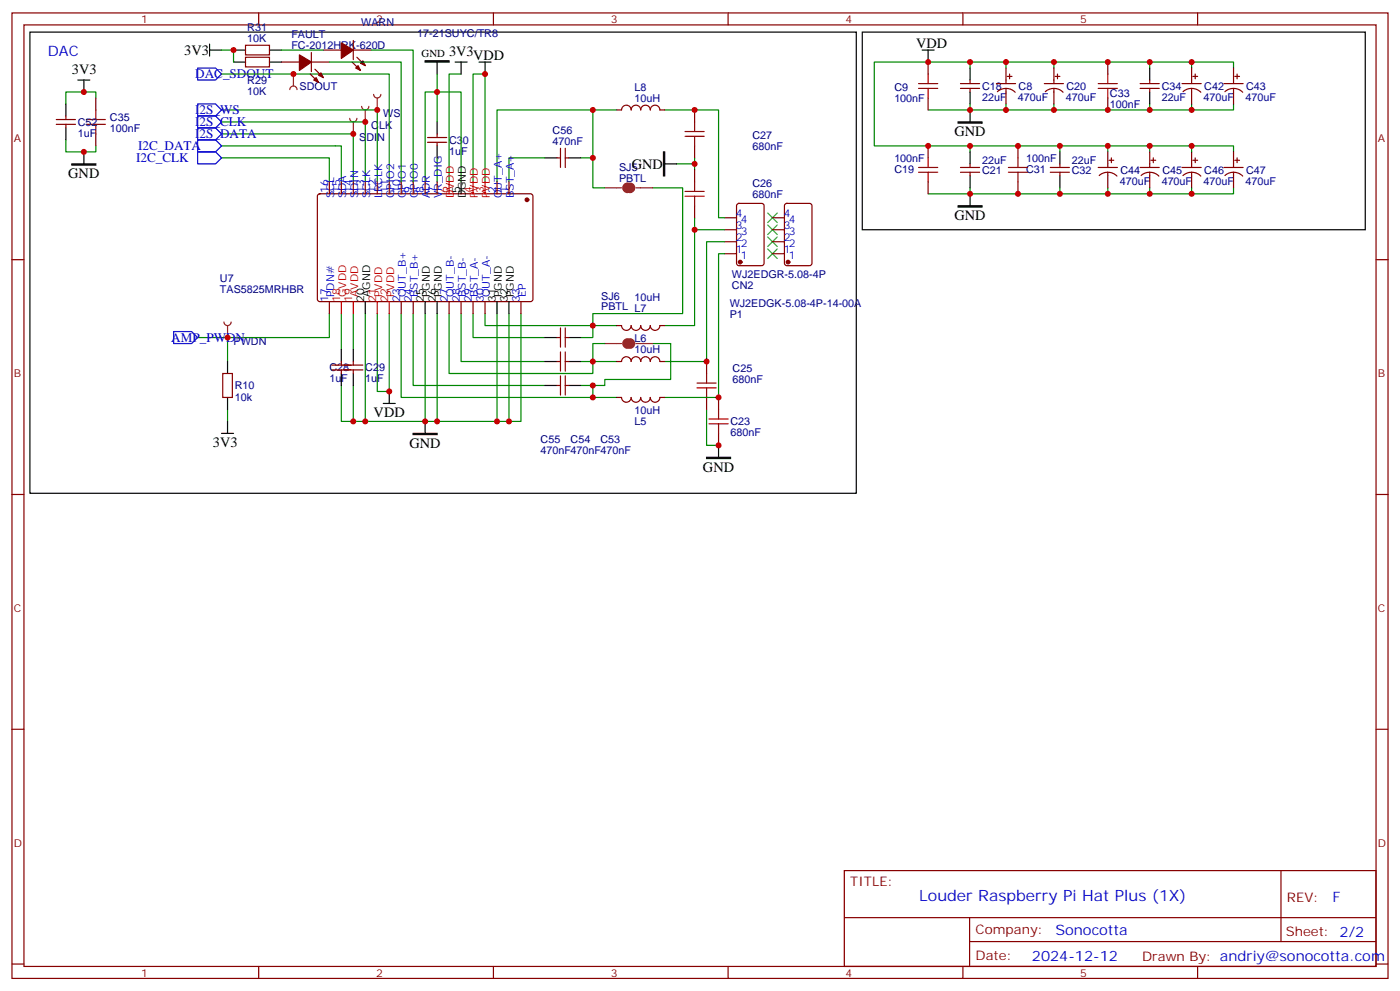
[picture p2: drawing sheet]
<svg xmlns="http://www.w3.org/2000/svg" width="412mm" height="292mm" viewBox="0 0 412 292" stroke-linecap="round" stroke-linejoin="round" font-family="sans-serif">
<g fill="none" stroke="#870000" stroke-width=".35">
<path d="M3.5 3.8h405.4v284.3h-405.4zM7.1 7.3h398.2v277.3h-398.2zM76.2 3.8v3.5M145.3 3.8v3.5M214.5 3.8v3.5M273.4 18.3v3.5M283.6 3.8v3.5M326.3 18.3v3.5M352.8 3.8v3.5M273.4 28.9v3.5M282.9 26h5.7M282.9 24.6h5.7"/>
<path d="M285.8 23.6v1M285.8 26v1.1M293.5 24.6h5.7M293.8 27a3.8 3.8 0 0 1 5.2 .2M296.3 20v4.6M296.3 26v4.6M296.7 22.5h1.4M297.4 21.8v1.4M307.6 24.6h5.7M307.9 27a3.8 3.8 0 0 1 5.2 .2M310.4 20v4.6M310.4 26v4.6"/>
<path d="M310.8 22.5h1.4M311.5 21.8v1.4M326.3 28.9v3.5M335.8 26h5.7M335.8 24.6h5.7M338.7 23.6v1M338.7 26v1.1M348.2 24.6h5.6M348.5 27a3.8 3.8 0 0 1 5.2 .2M351 20v4.6M351 26v4.6M351.4 22.5h1.4"/>
<path d="M352.1 21.8v1.4M360.5 24.6h5.7M360.8 27a3.8 3.8 0 0 1 5.3 .2M363.4 20v4.6M363.4 26v4.6M363.7 22.5h1.4M364.4 21.8v1.4M273.4 43v3.5M273.4 53.6v3.5M282.9 49.3h5.7M282.9 50.7h5.7M285.8 48.3v1"/>
<path d="M285.8 50.7v1.1M299.9 43v3.5M299.9 53.6v3.5M309.4 49.3h5.6M309.4 50.7h5.6M312.2 48.3v1M312.2 50.7v1.1M323.5 49.3h5.6M323.8 51.7a3.8 3.8 0 0 1 5.2 .2M326.3 44.7v4.6M326.3 50.7v4.6M326.7 47.2h1.4"/>
<path d="M327.4 46.5v1.4M335.8 49.3h5.7M336.1 51.7a3.8 3.8 0 0 1 5.3 .2M338.7 44.7v4.6M338.7 50.7v4.6M339 47.2h1.4M339.7 46.5v1.4M348.2 49.3h5.6M348.5 51.7a3.8 3.8 0 0 1 5.2 .2M351 44.7v4.6M351 50.7v4.6M351.4 47.2h1.4"/>
<path d="M352.1 46.5v1.4M360.5 49.3h5.7M360.8 51.7a3.8 3.8 0 0 1 5.3 .2M363.4 44.7v4.6M363.4 50.7v4.6M363.7 47.2h1.4M364.4 46.5v1.4M3.5 76.5h3.6M213.4 74.7h3.6M213.4 71.2h3.6M213.4 67.7h3.6M213.4 64.1h3.6"/>
<path d="M217.2 60.1l.5-.2h6.7l.6 .4 .1 17.2-.5 .7h-6.9l-.7-.4v-17.2zM405.3 76.5h3.6M3.5 145.6h3.6M405.3 145.6h3.6M3.5 214.8h3.6M405.3 214.8h3.6M248.7 256.4h156.6v28.2h-156.6zM377.3 256.4v20.9M248.7 270.2h156.5M285.6 277.3h119.6M285.6 270.2v14.2M3.5 283.9h3.6"/>
<path d="M76.2 284.6v3.5M145.3 284.6v3.5M214.5 284.6v3.5M283.6 284.6v3.5M352.8 284.6v3.5M405.3 283.9h3.6"/>
</g>
<g fill="none" stroke="#008700" stroke-width=".35">
<path d="M285.8 18.3v1.7M296.3 18.3h14.1v1.7M310.4 18.3h28.3v1.7M338.7 18.3h12.3v1.7M351 18.3h12.4v1.7M128.8 27.1h-3.6v26.5M273.4 32.4h22.9M285.8 30.6v1.8M296.3 20v-1.7h-38.8v24.7h28.3v1.7M296.3 30.6v1.8h14.1v-1.8M338.7 30.6v1.8h-28.3M351 30.6v1.8h-12.3"/>
<path d="M363.4 30.6v1.8h-12.4M285.8 55.3v1.8h-12.4M285.8 43h26.4v1.7M312.2 43h14.1v1.7M312.2 55.3v1.8h-26.4M326.3 43h12.4v1.7M326.3 55.3v1.8h-14.1M338.7 55.3v1.8h-12.4M338.7 43h24.7v1.7M351 43v1.7M351 55.3v1.8M363.4 55.3v1.8h-24.7"/>
</g>
<path d="M282.2 35.9h7.1v.4h-7.1zM282.2 60.6h7.1v.4h-7.1z" fill="#000" stroke="#000" stroke-width=".35"/>
<g fill="none" stroke="#000" stroke-width=".35">
<path d="M254 9.5h148.2v58.2h-148.2zM271.6 14.7h3.6M273.4 14.7v3.6M285.8 20v3.6M285.8 27.1v3.5M285.8 32.4v3.5M338.7 20v3.6M338.7 27.1v3.5M285.8 44.7v3.6M285.8 51.8v3.5M285.8 57.1v3.5M312.2 44.7v3.6"/>
<path d="M312.2 51.8v3.5"/>
</g>
<g fill="none" stroke="#a10000" stroke-width=".35">
<path d="M270.6 26h5.6M270.6 24.6h5.6M273.4 21.8v2.8M273.4 26v2.9M323.5 26h5.6M323.5 24.6h5.6M326.3 21.8v2.8M326.3 26v2.9M270.6 49.3h5.6M270.6 50.7h5.6M273.4 46.5v2.8M273.4 50.7v2.9"/>
<path d="M297 49.3h5.7M297 50.7h5.7M299.9 46.5v2.8M299.9 50.7v2.9"/>
</g>
<path d="M226.1 73.3l2.9 2.8M226.1 69.8l2.9 2.8M226.1 66.3l2.9 2.8M226.1 62.7l2.9 2.8M229 73.3l-2.9 2.8M229 69.8l-2.9 2.8M229 66.3l-2.9 2.8M229 62.7l-2.9 2.8" fill="none" stroke="#3c3" stroke-width=".35"/>
<circle cx="218" cy="77.2" r=".53" fill="#870000" stroke="#870000" stroke-width=".35"/>
<path d="M66 94.8a1.06 1.06 0 0 0 1 1.1 1.06 1.06 0 0 0 1.1-1.1M67 95.9v3.5" fill="none" stroke="#8c2424" stroke-width=".35"/>
<circle cx="67" cy="99.4" r=".18" fill="#8c2424"/>
<path d="M110.1 27.8a1.06 1.06 0 0 0 1 1.1 1.06 1.06 0 0 0 1.1-1.1M111.1 28.9v3.5" fill="none" stroke="#8c2424" stroke-width=".35"/>
<circle cx="111.1" cy="32.4" r=".18" fill="#8c2424"/>
<path d="M106.5 31.3a1.06 1.06 0 0 0 1.1 1.1 1.06 1.06 0 0 0 1.1-1.1M107.6 32.4v3.5" fill="none" stroke="#8c2424" stroke-width=".35"/>
<circle cx="107.6" cy="35.9" r=".18" fill="#8c2424"/>
<path d="M103 34.9a1.06 1.06 0 0 0 1.1 1 1.06 1.06 0 0 0 1-1M104.1 35.9v3.5" fill="none" stroke="#8c2424" stroke-width=".35"/>
<circle cx="104.1" cy="39.4" r=".18" fill="#8c2424"/>
<path d="M65.3 43h35.2v10.6" fill="none" stroke="#008700" stroke-width=".35"/>
<path d="M85.4 26.4a1.06 1.06 0 0 1 1-1.1 1.06 1.06 0 0 1 1.1 1.1M86.4 21.8v3.5" fill="none" stroke="#8c2424" stroke-width=".35"/>
<circle cx="86.4" cy="21.8" r=".18" fill="#8c2424"/>
<g fill="none" stroke="#008700" stroke-width=".35">
<path d="M65.3 14.7h3.5v3.6M82.9 14.7h12.3M97 18.3h21.2v35.3M109.4 14.7h12.3v38.9M28.2 28.9v-1.8h-8.8v3.5M65.3 21.8h49.4v31.8M65.3 32.4h45.8v21.2M65.3 35.9h42.3v17.7M65.3 39.4h38.8v14.2M128.8 27.1h7v26.5M128.8 21.8v14.1M135.8 21.8h-3.5v31.8"/>
<path d="M174.6 32.4h7.1M195.8 32.4h15.9v31.7h1.7M19.4 41.2v3.5h8.8v-1.7M65.3 46.5h31.7v7.1M128.8 46.5v7.1M139.3 53.6v-31.8h3.6v31.8M160.5 46.5h-10.6v7.1M171.1 46.5h3.5v-14.1h-28.2v21.2M174.6 46.5v8.8h3.6M192.3 55.3h8.8v37.1h-26.5v3.5h7.1M199.3 48.3h5.3v1.7M204.6 46.5v1.8"/>
<path d="M204.6 64.1v3.6M213.4 67.7h-8.8v28.2h-8.8M213.4 71.2h-5.3v35.3h-12.3M213.4 74.7h-1.7v42.4h-15.9M67 99.4v7.1M97 92.4v7h-38.8M100.5 92.4v10.5M104.1 92.4v10.5M107.6 92.4v31.7h17.6M111.1 92.4v22.9h3.6v-22.9M118.2 92.4v24.7h56.4v-3.6h-3.5M121.7 92.4v21.1h38.8"/>
<path d="M125.2 92.4v31.7h28.3v-31.7M128.8 92.4v31.7M132.3 92.4v17.6h42.3v-3.5h-3.5M135.8 92.4v14.1h24.7M139.3 92.4v7h21.2M142.9 92.4v3.5h31.7v3.5h-3.5M146.4 92.4v31.7M149.9 92.4v31.7M100.5 113.5v10.6h3.6M104.1 113.5v10.6h3.5M174.6 117.1h7.1M178.2 101.2h-3.6v5.3h7.1"/>
<path d="M192.3 101.2h5.3v10.6h-19.4v1.7h-3.6M67 120.6v3.5M208.1 120.6v10.6h3.6"/>
</g>
<path d="M184.9 54.6a.71 .71 0 0 0-.8 .7 .71 .71 0 0 0 .8 .7M185.6 54.6a.71 .71 0 0 1 .7 .7 .71 .71 0 0 1-.7 .7M184.9 100.5a.71 .71 0 0 0-.7 .7 .71 .71 0 0 0 .7 .7M185.6 100.5a.71 .71 0 0 1 .7 .7 .71 .71 0 0 1-.7 .7" fill="none" stroke="#8c2424" stroke-width="1.8"/>
<path d="M178.2 55.3h4.9M187.3 55.3h5M178.2 101.2h4.9M187.3 101.2h5" fill="none" stroke="#8c2424" stroke-width=".35"/>
<path d="M58.2 20h5.3l1.8 1.8-1.8 1.8h-5.3zM58.2 37.7h5.3l1.8 1.7-1.8 1.8h-5.3zM58.2 34.1h5.3l1.8 1.8-1.8 1.8h-5.3zM58.2 30.6h5.3l1.8 1.8-1.8 1.7h-5.3zM58.2 44.7h5.3l1.8 1.8-1.8 1.8h-5.3zM58.2 41.2h5.3l1.8 1.8-1.8 1.7h-5.3zM51.2 97.6h5.2l1.8 1.8-1.8 1.8h-5.2z" fill="none" stroke="#00f" stroke-width=".35"/>
<path d="M125.2 17.9h7.1v.4h-7.1zM21.2 48.3h7v.3h-7zM195.4 44.7h.4v7.1h-.4zM121.7 127.6h7.1v.4h-7.1zM208.1 134.7h7.1v.3h-7.1z" fill="#000" stroke="#000" stroke-width=".35"/>
<g fill="none" stroke="#000" stroke-width=".35">
<path d="M8.8 9.5h243.4v135.8h-243.4zM61.7 14.7h3.6M61.7 13v3.5M68.8 18.3h3.5M68.8 14.7h3.5M79.4 18.3h3.5M79.4 14.7h3.5M128.8 18.3v3.5M134.1 18.3h3.5M135.8 18.3v3.5M141.1 18.3h3.5M142.9 18.3v3.5"/>
<path d="M19.4 30.6v3.5M19.4 37.7v3.5M22.9 23.6h3.6M24.7 23.6v3.5M128.8 35.9v3.5M24.7 44.7v3.6M128.8 43v3.5M135.8 53.6v3.5M160.5 46.5h3.5M167.6 46.5h3.5M195.8 48.3h3.5M107.6 88.8v3.6"/>
<path d="M125.2 88.8v3.6M128.8 88.8v3.6M146.4 88.8v3.6M149.9 88.8v3.6M160.5 99.4h3.5M167.6 99.4h3.5M67 106.5v3.5M67 117.1v3.5M100.5 102.9v3.6M100.5 110v3.5M104.1 102.9v3.6M104.1 110v3.5"/>
<path d="M112.9 118.8h3.5M114.7 115.3v3.5M160.5 113.5h3.5M160.5 106.5h3.5M167.6 113.5h3.5M167.6 106.5h3.5M65.3 127.6h3.5M67 124.1v3.5M125.2 124.1v3.5M211.7 131.2v3.5"/>
</g>
<g fill="none" stroke="#a10000" stroke-width=".35">
<path d="M25.4 36.6h5.6M25.4 35.2h5.6M28.2 32.4v2.8M28.2 36.6v2.8M201.8 38.7h5.6M204.6 35.9v2.8M201.8 57.8h5.6M201.8 56.4h5.6M201.8 40.1h5.6M204.6 40.1v2.9M204.6 53.6v2.8M204.6 57.8v2.8"/>
<path d="M205.3 114.2h5.7M205.3 112.8h5.7M208.1 110v2.8M208.1 114.2v2.9M208.8 124.8h5.7M208.8 123.4h5.7M211.7 120.6v2.8M211.7 124.8v2.8"/>
</g>
<g fill="none" stroke="#870000" stroke-width=".35">
<path d="M72.3 16.9h7.1v2.8h-7.1zM72.3 13.3h7.1v2.9h-7.1zM82.9 18.3h5.3M91.7 18.3h5.3M91.7 15.5v5.6M95.2 14.7h5.3M103.7 18.3l2.5 2.4M104.1 11.9v5.7M104.1 14.7h5.3M105.1 16.9l2.5 2.4M16.6 36.6h5.6M16.6 35.2h5.6"/>
<path d="M19.4 34.1v1.1M19.4 36.6v1.1M28.2 28.9v3.5M28.2 39.4v3.6M91.4 21.8l2.4 2.5M92.8 20.4l2.4 2.5M128.8 39.4v1.1M181.7 32.4h1.4a1.41 1.41 0 0 1 1.4-1.4 1.41 1.41 0 0 1 1.4 1.4 1.41 1.41 0 0 1 1.4-1.4 1.41 1.41 0 0 1 1.4 1.4 1.41 1.41 0 0 1 1.4-1.4 1.41 1.41 0 0 1 1.5 1.4 1.41 1.41 0 0 1 1.4-1.4 1.41 1.41 0 0 1 1.4 1.4h1.4M204.6 32.4v3.5M93.7 57.3l.5-.2h62.4l.4 .7-.1 30.6-.6 .4h-62.4l-.4-.7v-30.3zM97 53.6v3.5M100.5 53.6v3.5"/>
<path d="M104.1 53.6v3.5M107.6 53.6v3.5M111.1 53.6v3.5M114.7 53.6v3.5M118.2 53.6v3.5M121.7 53.6v3.5M125.2 53.6v3.5M125.9 41.9h5.7M125.9 40.5h5.7M128.8 41.9v1.1M128.8 53.6v3.5M146.4 53.6v3.5"/>
<path d="M149.9 53.6v3.5M164 46.5h1.1M165.1 43.7v5.6M166.5 43.7v5.6M166.5 46.5h1.1M204.6 43v3.5M204.6 50v3.6M204.6 60.6v3.5M227.5 74.7h3.6M227.5 71.2h3.6M227.5 67.7h3.6M227.5 64.1h3.6"/>
<path d="M231.3 60.1l.5-.2h6.7l.6 .4 .1 17.2-.5 .7h-6.9l-.7-.4v-17.2zM97 88.8v3.6M118.2 88.8v3.6M121.7 88.8v3.6M132.3 88.8v3.6M135.8 88.8v3.6M139.3 88.8v3.6M142.9 88.8v3.6M153.5 88.8v3.6M164 99.4h1.1M165.1 96.6v5.6M166.5 96.6v5.6"/>
<path d="M166.5 99.4h1.1M181.7 95.9h1.4a1.41 1.41 0 0 0 1.4 1.4 1.41 1.41 0 0 0 1.4-1.4 1.41 1.41 0 0 0 1.4 1.4 1.41 1.41 0 0 0 1.4-1.4 1.41 1.41 0 0 0 1.4 1.4 1.41 1.41 0 0 0 1.5-1.4 1.41 1.41 0 0 0 1.4 1.4 1.41 1.41 0 0 0 1.4-1.4h1.4M65.6 110h2.8v7.1h-2.8zM97.7 108.9h9.2M97.7 107.5h9.2M100.5 106.5v1M100.5 108.9v1.1M104.1 106.5v1M104.1 108.9v1.1M164 106.5h1.1M164 113.5h1.1M165.1 103.6v5.7"/>
<path d="M165.1 110.7v5.6M166.5 106.5h1.1M166.5 103.6v5.7M166.5 110.7v5.6M166.5 113.5h1.1M181.7 106.5h1.4a1.41 1.41 0 0 1 1.4-1.4 1.41 1.41 0 0 1 1.4 1.4 1.41 1.41 0 0 1 1.4-1.4 1.41 1.41 0 0 1 1.4 1.4 1.41 1.41 0 0 1 1.4-1.4 1.41 1.41 0 0 1 1.5 1.4 1.41 1.41 0 0 1 1.4-1.4 1.41 1.41 0 0 1 1.4 1.4h1.4M181.7 117.1h1.4M185.9 117a1.41 1.41 0 0 1-1.4 1.5 1.41 1.41 0 0 1-1.4-1.4M188.7 117a1.41 1.41 0 0 1-1.4 1.5 1.41 1.41 0 0 1-1.4-1.4M191.6 117a1.41 1.41 0 0 1-1.4 1.5 1.41 1.41 0 0 1-1.5-1.4M195.8 117.1l-1.4-.1a1.41 1.41 0 0 1-1.4 1.5 1.41 1.41 0 0 1-1.4-1.4M208.1 106.5v3.5"/>
<path d="M208.1 117.1v3.5M211.7 117.1v3.5M211.7 127.6v3.6"/>
</g>
<g fill="#870000" stroke="#870000" stroke-width=".35">
<path d="M94.5 21.4l.7 1.5-1.4-.7z"/>
<path d="M93.1 22.9l.7 1.4-1.4-.7z"/>
<path d="M88.2 16.2l3.5 2.1-3.5 2.4z"/>
<path d="M106.2 18.6l.7-.7 .7 1.4z"/>
<path d="M105.5 19.3l.7 1.4-1.4-.7z"/>
<path d="M100.5 12.6l3.6 2.1-3.6 2.5z"/>
<circle cx="155.2" cy="58.8" r=".53"/>
<circle cx="232.1" cy="77.2" r=".53"/>
</g>
<path d="M132.3 53.6v3.5M139.3 53.6v3.5M142.9 53.6v3.5M100.5 88.8v3.6M104.1 88.8v3.6M111.1 88.8v3.6M114.7 88.8v3.6" fill="none" stroke="#f00" stroke-width=".35"/>
<g fill="#c00">
<circle cx="312.2" cy="57.1" r=".88"/>
<circle cx="299.9" cy="57.1" r=".88"/>
<circle cx="312.2" cy="43" r=".88"/>
<circle cx="299.9" cy="43" r=".88"/>
<circle cx="296.3" cy="18.3" r=".88"/>
<circle cx="338.7" cy="57.1" r=".88"/>
<circle cx="338.7" cy="43" r=".88"/>
<circle cx="351" cy="32.4" r=".88"/>
<circle cx="326.3" cy="57.1" r=".88"/>
<circle cx="326.3" cy="43" r=".88"/>
<circle cx="351" cy="18.3" r=".88"/>
<circle cx="338.7" cy="32.4" r=".88"/>
<circle cx="338.7" cy="18.3" r=".88"/>
<circle cx="326.3" cy="18.3" r=".88"/>
<circle cx="310.4" cy="18.3" r=".88"/>
<circle cx="326.3" cy="32.4" r=".88"/>
<circle cx="310.4" cy="32.4" r=".88"/>
<circle cx="285.8" cy="57.1" r=".88"/>
<circle cx="285.8" cy="43" r=".88"/>
<circle cx="273.4" cy="43" r=".88"/>
<circle cx="273.4" cy="18.3" r=".88"/>
<circle cx="285.8" cy="18.3" r=".88"/>
<circle cx="285.8" cy="32.4" r=".88"/>
<circle cx="296.3" cy="32.4" r=".88"/>
<circle cx="351" cy="43" r=".88"/>
<circle cx="351" cy="57.1" r=".88"/>
<circle cx="111.1" cy="32.4" r=".88"/>
<circle cx="107.6" cy="35.9" r=".88"/>
<circle cx="104.1" cy="39.4" r=".88"/>
<circle cx="86.4" cy="21.8" r=".88"/>
<circle cx="174.6" cy="113.5" r=".88"/>
<circle cx="204.6" cy="48.3" r=".88"/>
<circle cx="204.6" cy="32.4" r=".88"/>
<circle cx="211.7" cy="131.2" r=".88"/>
<circle cx="208.1" cy="106.5" r=".88"/>
<circle cx="211.7" cy="117.1" r=".88"/>
<circle cx="204.6" cy="67.7" r=".88"/>
<circle cx="24.7" cy="44.7" r=".88"/>
<circle cx="24.7" cy="27.1" r=".88"/>
<circle cx="128.8" cy="27.1" r=".88"/>
<circle cx="114.7" cy="115.3" r=".88"/>
<circle cx="142.9" cy="21.8" r=".88"/>
<circle cx="67" cy="99.4" r=".88"/>
<circle cx="104.1" cy="124.1" r=".88"/>
<circle cx="107.6" cy="124.1" r=".88"/>
<circle cx="174.6" cy="117.1" r=".88"/>
<circle cx="174.6" cy="106.5" r=".88"/>
<circle cx="174.6" cy="95.9" r=".88"/>
<circle cx="174.6" cy="32.4" r=".88"/>
<circle cx="128.8" cy="124.1" r=".88"/>
<circle cx="125.2" cy="124.1" r=".88"/>
<circle cx="149.9" cy="124.1" r=".88"/>
<circle cx="146.4" cy="124.1" r=".88"/>
<circle cx="174.6" cy="46.5" r=".88"/>
<circle cx="68.8" cy="14.7" r=".88"/>
</g>
<text font-size="4.6" fill="#00f" x="270.8" y="265.4">Louder Raspberry Pi Hat Plus (1X)</text>
<g font-size="4.2" fill="#00f">
<text x="14.1" y="16.5">DAC</text>
<text x="392.5" y="265.7">F</text>
<text x="310.9" y="275.2">Sonocotta</text>
<text x="304" y="283">2024-12-12</text>
</g>
<g font-size="4.2">
<text x="54.3" y="16.2">3V3</text>
<text x="132.3" y="16.5">3V3</text>
<text x="139.3" y="17.6">VDD</text>
<text x="269.9" y="14">VDD</text>
<text x="21.2" y="21.8">3V3</text>
<text x="281.2" y="40.1">GND</text>
<text x="20.1" y="52.5">GND</text>
<text x="186.1" y="49.7">GND</text>
<text x="281.2" y="64.8">GND</text>
<text x="110.1" y="122.8">VDD</text>
<text x="62.7" y="131.5">3V3</text>
<text x="120.6" y="131.9">GND</text>
<text x="207.1" y="138.9">GND</text>
</g>
<g font-size="3.9" fill="#00f">
<text x="57.5" y="23.1">DAC_SDOUT</text>
<text x="57.5" y="33.7">I2S_WS</text>
<text x="57.5" y="40.7">I2S_DATA</text>
<text x="57.5" y="37.2">I2S_CLK</text>
<text x="40.1" y="47.7">I2C_CLK</text>
<text x="40.7" y="44.2">I2C_DATA</text>
<text x="50.4" y="100.7">AMP_PWDN</text>
</g>
<g font-size="3.9" fill="#800">
<text x="250.5" y="261">TITLE:</text>
<text x="379.1" y="265.7">REV:</text>
<text x="287.4" y="275.2">Company:</text>
<text x="378.7" y="275.8">Sheet: 2/2</text>
<text x="287.4" y="282.9">Date:</text>
<text x="336.4" y="282.9">Drawn By: andriy@sonocotta.com</text>
</g>
<g font-size="3.2" fill="#800">
<text x="41.6" y="6.8">1</text>
<text x="110.8" y="6.8">2</text>
<text x="179.9" y="6.8">3</text>
<text x="249.1" y="6.8">4</text>
<text x="318.2" y="6.8">5</text>
<text x="4.1" y="41.9">A</text>
<text x="405.9" y="41.9">A</text>
<text x="4.1" y="111.1">B</text>
<text x="405.9" y="111.1">B</text>
<text x="4.1" y="180.2">C</text>
<text x="405.9" y="180.2">C</text>
<text x="4.1" y="249.3">D</text>
<text x="405.9" y="249.3">D</text>
<text x="41.6" y="287.6">1</text>
<text x="110.8" y="287.6">2</text>
<text x="179.9" y="287.6">3</text>
<text x="249.1" y="287.6">4</text>
<text x="318.2" y="287.6">5</text>
</g>
<g font-size="3.2" fill="#000080">
<text x="72.8" y="9.1">R31</text>
<text x="85.8" y="11.2">FAULT</text>
<text x="106.4" y="7.7">WARN</text>
<text x="122.9" y="10.9">17-21SUYC/TR8</text>
<text x="72.8" y="12.3">10K</text>
<text x="85.8" y="14.4">FC-2012HRK-620D</text>
<text x="72.8" y="27.9">10K</text>
<text x="72.8" y="24.7">R29</text>
<text x="88.2" y="26.5">SDOUT</text>
<text x="186.9" y="29.9">10uH</text>
<text x="186.9" y="26.7">L8</text>
<text x="263.4" y="26.8">C9</text>
<text x="289.3" y="29.7">22uF</text>
<text x="289.3" y="26.5">C18</text>
<text x="299.9" y="29.7">470uF</text>
<text x="300.1" y="26.4">C8</text>
<text x="314" y="29.7">470uF</text>
<text x="314.2" y="26.4">C20</text>
<text x="326.9" y="28.6">C33</text>
<text x="342.2" y="29.7">22uF</text>
<text x="342.2" y="26.5">C34</text>
<text x="354.5" y="29.7">470uF</text>
<text x="354.7" y="26.4">C42</text>
<text x="366.9" y="29.7">470uF</text>
<text x="367.1" y="26.4">C43</text>
<text x="32.4" y="35.6">C35</text>
<text x="112.9" y="34.6">WS</text>
<text x="263.4" y="30">100nF</text>
<text x="326.9" y="31.8">100nF</text>
<text x="22.9" y="40.2">1uF</text>
<text x="22.9" y="37.1">C52</text>
<text x="32.4" y="38.8">100nF</text>
<text x="105.8" y="41.7">SDIN</text>
<text x="109.4" y="38.1">CLK</text>
<text x="162.8" y="39.4">C56</text>
<text x="221.6" y="40.9">C27</text>
<text x="132.3" y="45.5">1uF</text>
<text x="132.3" y="42.3">C30</text>
<text x="162.8" y="42.6">470nF</text>
<text x="221.6" y="44.1">680nF</text>
<text x="263.4" y="47.8">100nF</text>
<text x="302.2" y="47.6">100nF</text>
<text x="182.4" y="53.6">PBTL</text>
<text x="182.4" y="50.4">SJ5</text>
<text x="263.4" y="51">C19</text>
<text x="289.3" y="48.2">22uF</text>
<text x="289.3" y="51.4">C21</text>
<text x="302.2" y="50.8">C31</text>
<text x="315.7" y="48.2">22uF</text>
<text x="315.7" y="51.4">C32</text>
<text x="330" y="51.1">C44</text>
<text x="342.4" y="51.1">C45</text>
<text x="354.7" y="51.1">C46</text>
<text x="367.1" y="51.1">C47</text>
<text x="221.6" y="58.2">680nF</text>
<text x="221.6" y="55">C26</text>
<text x="329.8" y="54.4">470uF</text>
<text x="342.2" y="54.4">470uF</text>
<text x="354.5" y="54.4">470uF</text>
<text x="366.9" y="54.4">470uF</text>
<text x="64.8" y="83.2">U7</text>
<text x="215.6" y="81.9">WJ2EDGR-5.08-4P</text>
<text x="64.8" y="86.4">TAS5825MRHBR</text>
<text x="177.1" y="88.2">SJ6</text>
<text x="186.9" y="88.6">10uH</text>
<text x="215.6" y="85.1">CN2</text>
<text x="177.1" y="91.3">PBTL L7</text>
<text x="214.9" y="90.3">WJ2EDGK-5.08-4P-14-00A</text>
<text x="214.9" y="93.5">P1</text>
<text x="68.8" y="101.6">PWDN</text>
<text x="186.9" y="100.8">L6</text>
<text x="186.9" y="104">10uH</text>
<text x="97" y="112.6">1uF</text>
<text x="97" y="109.4">C28</text>
<text x="107.6" y="112.6">1uF</text>
<text x="107.6" y="109.4">C29</text>
<text x="215.8" y="112.9">680nF</text>
<text x="215.8" y="109.7">C25</text>
<text x="69.1" y="118">10k</text>
<text x="69.1" y="114.6">R10</text>
<text x="186.9" y="122">10uH</text>
<text x="186.9" y="125.2">L5</text>
<text x="215.2" y="125.3">C23</text>
<text x="159.3" y="130.6">C55</text>
<text x="168.1" y="130.6">C54</text>
<text x="176.9" y="130.6">C53</text>
<text x="215.2" y="128.4">680nF</text>
<text x="159.3" y="133.8">470nF470nF470nF</text>
</g>
<g font-size="3.2">
<text x="124.2" y="16.7">GND</text>
<text x="135.5" y="56.9" transform="rotate(-90 135.5 56.9)">5</text>
<text x="137.2" y="58.4" transform="rotate(-90 137.2 58.4)">DGND</text>
<text x="107.2" y="89" transform="rotate(-90 107.2 89)">20</text>
<text x="109" y="87.5" transform="rotate(-90 109 87.5)">AGND</text>
<text x="124.9" y="89" transform="rotate(-90 124.9 89)">25</text>
<text x="126.6" y="87.5" transform="rotate(-90 126.6 87.5)">PGND</text>
<text x="128.4" y="89" transform="rotate(-90 128.4 89)">26</text>
<text x="130.2" y="87.5" transform="rotate(-90 130.2 87.5)">PGND</text>
<text x="146" y="89" transform="rotate(-90 146 89)">31</text>
<text x="147.8" y="87.5" transform="rotate(-90 147.8 87.5)">PGND</text>
<text x="149.6" y="89" transform="rotate(-90 149.6 89)">32</text>
<text x="151.3" y="87.5" transform="rotate(-90 151.3 87.5)">PGND</text>
</g>
<g font-size="3.2" fill="#00f">
<text x="96.7" y="56.9" transform="rotate(-90 96.7 56.9)">16</text>
<text x="98.4" y="58.4" transform="rotate(-90 98.4 58.4)">SCL</text>
<text x="100.2" y="56.9" transform="rotate(-90 100.2 56.9)">15</text>
<text x="102" y="58.4" transform="rotate(-90 102 58.4)">SDA</text>
<text x="103.7" y="56.9" transform="rotate(-90 103.7 56.9)">14</text>
<text x="105.5" y="58.4" transform="rotate(-90 105.5 58.4)">SDIN</text>
<text x="107.2" y="56.9" transform="rotate(-90 107.2 56.9)">13</text>
<text x="109" y="58.4" transform="rotate(-90 109 58.4)">SCLK</text>
<text x="110.8" y="56.9" transform="rotate(-90 110.8 56.9)">12</text>
<text x="112.5" y="58.4" transform="rotate(-90 112.5 58.4)">LRCLK</text>
<text x="114.3" y="56.9" transform="rotate(-90 114.3 56.9)">11</text>
<text x="116.1" y="58.4" transform="rotate(-90 116.1 58.4)">GPIO2</text>
<text x="117.8" y="56.9" transform="rotate(-90 117.8 56.9)">10</text>
<text x="119.6" y="58.4" transform="rotate(-90 119.6 58.4)">GPIO1</text>
<text x="121.4" y="56.9" transform="rotate(-90 121.4 56.9)">9</text>
<text x="123.1" y="58.4" transform="rotate(-90 123.1 58.4)">GPIO0</text>
<text x="124.9" y="56.9" transform="rotate(-90 124.9 56.9)">8</text>
<text x="126.6" y="58.4" transform="rotate(-90 126.6 58.4)">ADR</text>
<text x="128.4" y="56.9" transform="rotate(-90 128.4 56.9)">7</text>
<text x="130.2" y="58.4" transform="rotate(-90 130.2 58.4)">VR_DIG</text>
<text x="146" y="56.9" transform="rotate(-90 146 56.9)">2</text>
<text x="147.8" y="58.4" transform="rotate(-90 147.8 58.4)">OUT_A+</text>
<text x="149.6" y="56.9" transform="rotate(-90 149.6 56.9)">1</text>
<text x="151.3" y="58.4" transform="rotate(-90 151.3 58.4)">BST_A+</text>
<text x="216.8" y="63.8">4</text>
<text x="218.3" y="65.5">4</text>
<text x="230.9" y="63.8">4</text>
<text x="232.4" y="65.5">4</text>
<text x="216.8" y="70.8">2</text>
<text x="216.8" y="67.3">3</text>
<text x="218.3" y="69.1">3</text>
<text x="230.9" y="70.8">2</text>
<text x="230.9" y="67.3">3</text>
<text x="232.4" y="69.1">3</text>
<text x="216.8" y="74.4">1</text>
<text x="218.3" y="76.1">1</text>
<text x="218.3" y="72.6">2</text>
<text x="230.9" y="74.4">1</text>
<text x="232.4" y="76.1">1</text>
<text x="232.4" y="72.6">2</text>
<text x="96.7" y="89" transform="rotate(-90 96.7 89)">17</text>
<text x="98.4" y="87.5" transform="rotate(-90 98.4 87.5)">PDN#</text>
<text x="117.8" y="89" transform="rotate(-90 117.8 89)">23</text>
<text x="119.6" y="87.5" transform="rotate(-90 119.6 87.5)">OUT_B+</text>
<text x="121.4" y="89" transform="rotate(-90 121.4 89)">24</text>
<text x="123.1" y="87.5" transform="rotate(-90 123.1 87.5)">BST_B+</text>
<text x="131.9" y="89" transform="rotate(-90 131.9 89)">27</text>
<text x="133.7" y="87.5" transform="rotate(-90 133.7 87.5)">OUT_B-</text>
<text x="135.5" y="89" transform="rotate(-90 135.5 89)">28</text>
<text x="137.2" y="87.5" transform="rotate(-90 137.2 87.5)">BST_B-</text>
<text x="139" y="89" transform="rotate(-90 139 89)">29</text>
<text x="140.8" y="87.5" transform="rotate(-90 140.8 87.5)">BST_A-</text>
<text x="142.5" y="89" transform="rotate(-90 142.5 89)">30</text>
<text x="144.3" y="87.5" transform="rotate(-90 144.3 87.5)">OUT_A-</text>
<text x="153.1" y="89" transform="rotate(-90 153.1 89)">33</text>
<text x="154.9" y="87.5" transform="rotate(-90 154.9 87.5)">EP</text>
</g>
<g font-size="3.2" fill="#f00">
<text x="131.9" y="56.9" transform="rotate(-90 131.9 56.9)">6</text>
<text x="133.7" y="58.4" transform="rotate(-90 133.7 58.4)">DVDD</text>
<text x="139" y="56.9" transform="rotate(-90 139 56.9)">4</text>
<text x="140.8" y="58.4" transform="rotate(-90 140.8 58.4)">PVDD</text>
<text x="142.5" y="56.9" transform="rotate(-90 142.5 56.9)">3</text>
<text x="144.3" y="58.4" transform="rotate(-90 144.3 58.4)">PVDD</text>
<text x="100.2" y="89" transform="rotate(-90 100.2 89)">18</text>
<text x="102" y="87.5" transform="rotate(-90 102 87.5)">GVDD</text>
<text x="103.7" y="89" transform="rotate(-90 103.7 89)">19</text>
<text x="105.5" y="87.5" transform="rotate(-90 105.5 87.5)">AVDD</text>
<text x="110.8" y="89" transform="rotate(-90 110.8 89)">21</text>
<text x="112.5" y="87.5" transform="rotate(-90 112.5 87.5)">PVDD</text>
<text x="114.3" y="89" transform="rotate(-90 114.3 89)">22</text>
<text x="116.1" y="87.5" transform="rotate(-90 116.1 87.5)">PVDD</text>
</g>
</svg>
